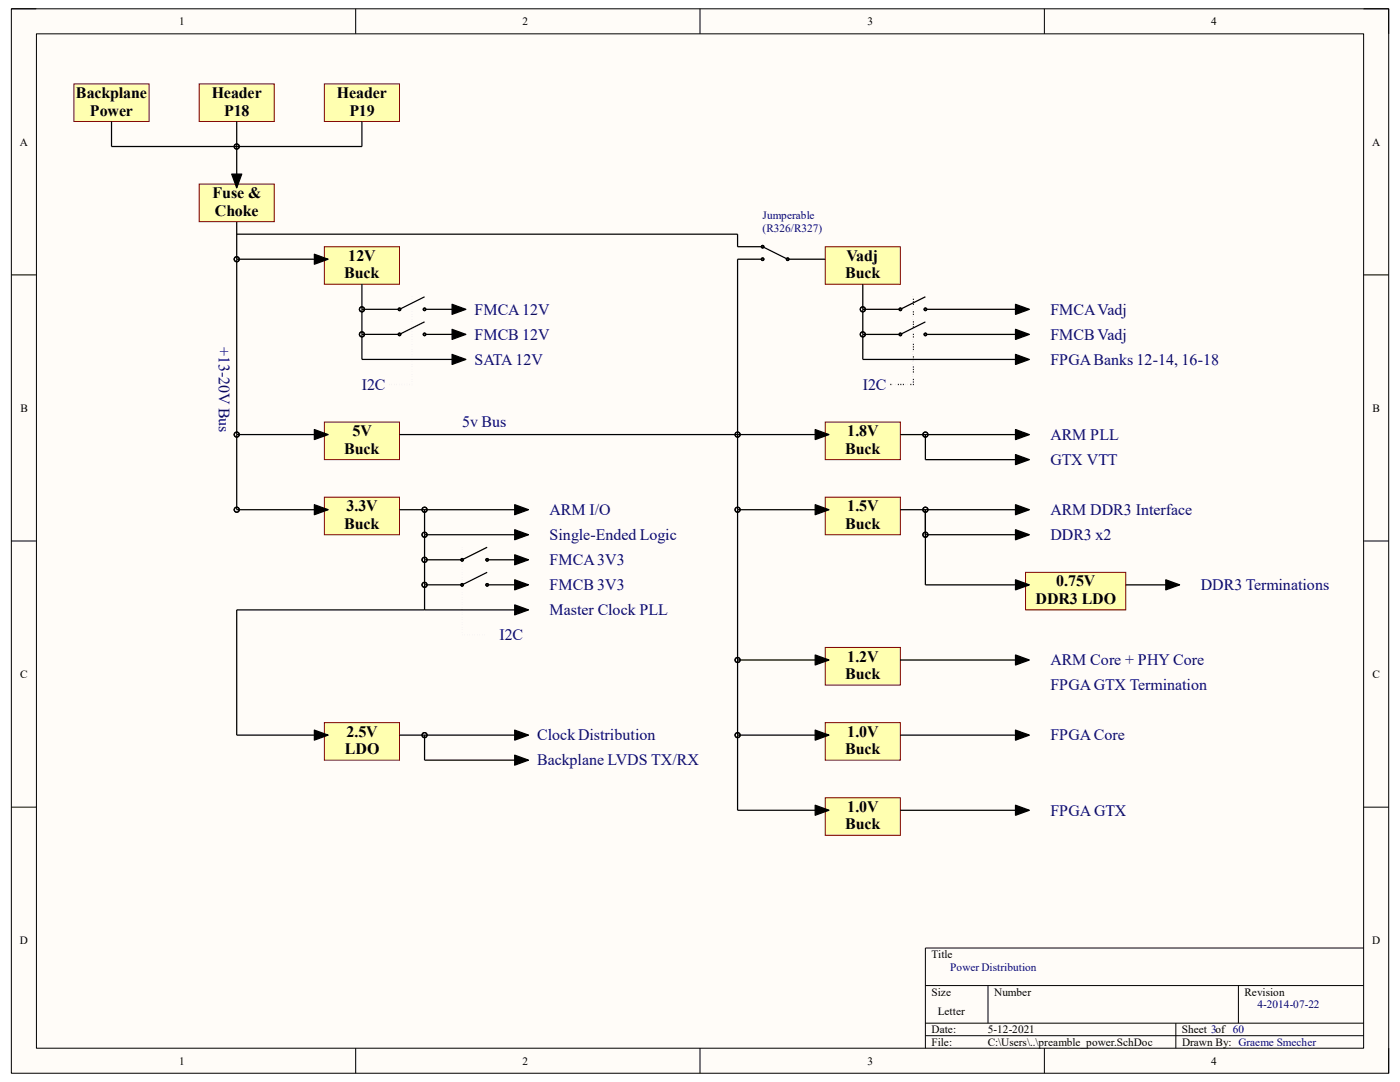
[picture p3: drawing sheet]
<svg xmlns="http://www.w3.org/2000/svg" width="279mm" height="216mm" viewBox="0 0 279 216" stroke-linecap="round" stroke-linejoin="round" font-family="sans-serif">
<path d="M2.3 1.8h274.8v212.4h-274.8z" fill-rule="evenodd" fill="#fffcf8"/>
<path d="M2.3 1.8h274.8v212.4h-274.8z" fill="none" stroke="#000" stroke-width=".2"/>
<path d="M7.3 6.8h264.8v202.4h-264.8z" fill-rule="evenodd" fill="#fffcf8"/>
<g fill="none" stroke="#000" stroke-width=".2">
<path d="M2.3 1.8h5M7.3 6.8h264.8v202.4h-264.8zM71 1.8v4.9M139.7 1.8v4.9M208.4 1.8v5M272.1 1.8h5v5M2.3 54.9h5M272.1 54.9h5M2.3 107.9h5M272.1 107.9h5M2.3 161.1h5M272.1 161.1h5"/>
<path d="M184.7 196.7h87.4M197.2 196.7v7.5M247.2 196.7v7.5M272.1 189.2h-87.4v20M71 209.2v5M139.7 209.2v5M184.7 204.2h87.4M184.7 206.7h87.4M208.4 209.2v5M234.7 204.2v5M277.1 209.2v5"/>
</g>
<path d="M64.7 16.7h15v7.5h-15z" fill-rule="evenodd" fill="#ffffb0"/>
<path d="M64.7 16.7h15v7.5h-15z" fill="none" stroke="#800000" stroke-width=".2"/>
<path d="M39.7 16.7h15v7.5h-15z" fill-rule="evenodd" fill="#ffffb0"/>
<path d="M39.7 16.7h15v7.5h-15z" fill="none" stroke="#800000" stroke-width=".2"/>
<path d="M14.8 16.7h15v7.5h-15z" fill-rule="evenodd" fill="#ffffb0"/>
<path d="M14.8 16.7h15v7.5h-15z" fill="none" stroke="#800000" stroke-width=".2"/>
<path d="M22.3 24.2v5h49.9v-5M47.2 24.2v5" fill="none" stroke="#000" stroke-width=".25"/>
<path d="M64.7 49.2h15v7.5h-15z" fill-rule="evenodd" fill="#ffffb0"/>
<path d="M64.7 49.2h15v7.5h-15z" fill="none" stroke="#800000" stroke-width=".2"/>
<path d="M64.7 84.2h15v7.5h-15z" fill-rule="evenodd" fill="#ffffb0"/>
<path d="M64.7 84.2h15v7.5h-15z" fill="none" stroke="#800000" stroke-width=".2"/>
<path d="M64.7 144.2h15v7.5h-15z" fill-rule="evenodd" fill="#ffffb0"/>
<path d="M64.7 144.2h15v7.5h-15z" fill="none" stroke="#800000" stroke-width=".2"/>
<path d="M64.7 99.2h15v7.5h-15z" fill-rule="evenodd" fill="#ffffb0"/>
<path d="M64.7 99.2h15v7.5h-15z" fill="none" stroke="#800000" stroke-width=".2"/>
<g fill="none" stroke="#000" stroke-width=".25">
<path d="M72.2 56.7v15h20M82.2 59.2h.1M82.2 59.7h.1M84.7 59.2l-5 2.5h-7.5M77.7 76.7h.1M78.2 76.7h.1M78.7 76.7h.1M79.2 76.7h.1M79.7 76.7h.1M80.2 76.7h.1M80.7 76.7h.1M81.2 76.7h.1"/>
<path d="M81.7 76.7h.1M82.2 76.7h.1M82.2 60.2h.1M82.2 60.7h.1M82.2 61.2h.1M82.2 61.7h.1M82.2 62.2h.1M82.2 62.7h.1M82.2 63.2h.1M82.2 63.7h.1M82.2 64.2h.1M82.2 64.7h.1"/>
<path d="M82.2 65.2h.1M82.2 65.7h.1M82.2 66.2h.1M82.2 66.7h.1M82.2 67.2h.1M82.2 67.7h.1M82.2 68.2h.1M82.2 68.7h.1M82.2 69.2h.1M82.2 69.7h.1M82.2 70.2h.1M82.2 70.7h.1"/>
<path d="M82.2 71.2h.1M82.2 71.7h.1M82.2 72.2h.1M82.2 72.7h.1M82.2 73.2h.1M82.2 73.7h.1M82.2 74.2h.1M82.2 74.7h.1M82.2 75.2h.1M82.2 75.7h.1M82.2 76.2h.1M84.7 64.2l-5 2.5h-7.5"/>
<path d="M84.7 61.7h7.5M84.7 66.7h7.5M90.2 70.7l2.8 1-2.8 1zM90.2 60.7l2.8 1-2.8 1zM90.2 65.7l2.8 1-2.8 1z"/>
<circle cx="79.7" cy="66.7" r=".25"/>
<circle cx="79.7" cy="61.7" r=".25"/>
<circle cx="84.7" cy="66.7" r=".25"/>
<circle cx="84.7" cy="61.7" r=".25"/>
</g>
<path d="M90.2 70.7l2.8 1-2.8 1zM90.2 60.7l2.8 1-2.8 1zM90.2 65.7l2.8 1-2.8 1z" fill="#000"/>
<path d="M164.7 49.2h15v7.5h-15z" fill-rule="evenodd" fill="#ffffb0"/>
<path d="M164.7 49.2h15v7.5h-15z" fill="none" stroke="#800000" stroke-width=".2"/>
<g fill="none" stroke="#000" stroke-width=".25">
<path d="M47.2 44.2v57.5h17.5M47.2 51.7h17.5M62.7 50.7l2.8 1-2.8 1zM172.2 56.7v15M182.2 59.7h.1M182.2 59.2h.1M184.7 59.2l-5 2.5h-7.5M172.2 71.7h32.5M177.7 76.7h.1M178.2 76.7h.1M178.7 76.7h.1M179.2 76.7h.1"/>
<path d="M179.7 76.7h.1M180.2 76.7h.1M180.7 76.7h.1M181.2 76.7h.1M181.7 76.7h.1M182.2 60.2h.1M182.2 60.7h.1M182.2 62.2h.1M182.2 62.7h.1M182.2 64.2h.1M182.2 64.7h.1M182.2 65.2h.1"/>
<path d="M182.2 66.7h.1M182.2 67.2h.1M182.2 68.7h.1M182.2 69.2h.1M182.2 69.7h.1M182.2 71.2h.1M182.2 71.7h.1M182.2 73.2h.1M182.2 73.7h.1M182.2 74.2h.1M182.2 75.7h.1M182.2 76.2h.1"/>
<path d="M182.2 76.7h.1M182.2 61.2h.1M182.2 61.7h.1M182.2 63.2h.1M182.2 63.7h.1M182.2 65.7h.1M182.2 66.2h.1M182.2 67.7h.1M182.2 68.2h.1M182.2 70.2h.1M182.2 70.7h.1M182.2 72.2h.1"/>
<path d="M182.2 72.7h.1M182.2 74.7h.1M182.2 75.2h.1M184.7 61.7h20M184.7 64.2l-5 2.5h-7.5M184.7 66.7h20M202.7 70.7l2.7 1-2.7 1zM202.7 60.7l2.7 1-2.7 1zM202.7 65.7l2.7 1-2.7 1zM47.2 86.7h17.5M62.7 85.7l2.8 1-2.8 1zM62.7 100.7l2.8 1-2.8 1z"/>
<path d="M84.7 121.7h-37.5v25h17.5M62.7 145.7l2.8 1-2.8 1z"/>
<circle cx="179.7" cy="61.7" r=".25"/>
<circle cx="179.7" cy="66.7" r=".25"/>
<circle cx="184.7" cy="61.7" r=".25"/>
<circle cx="184.7" cy="66.7" r=".25"/>
</g>
<path d="M62.7 50.7l2.8 1-2.8 1zM202.7 70.7l2.7 1-2.7 1zM202.7 60.7l2.7 1-2.7 1zM202.7 65.7l2.7 1-2.7 1zM62.7 85.7l2.8 1-2.8 1zM62.7 100.7l2.8 1-2.8 1zM62.7 145.7l2.8 1-2.8 1z" fill="#000"/>
<path d="M164.7 84.2h15v7.5h-15z" fill-rule="evenodd" fill="#ffffb0"/>
<path d="M164.7 84.2h15v7.5h-15z" fill="none" stroke="#800000" stroke-width=".2"/>
<path d="M164.7 129.2h15v7.5h-15z" fill-rule="evenodd" fill="#ffffb0"/>
<path d="M164.7 129.2h15v7.5h-15z" fill="none" stroke="#800000" stroke-width=".2"/>
<path d="M164.7 99.2h15v7.5h-15z" fill-rule="evenodd" fill="#ffffb0"/>
<path d="M164.7 99.2h15v7.5h-15z" fill="none" stroke="#800000" stroke-width=".2"/>
<path d="M147.2 86.7v45h17.5M147.2 101.7h17.5M162.7 100.7l2.7 1-2.7 1zM162.7 130.7l2.7 1-2.7 1z" fill="none" stroke="#000" stroke-width=".25"/>
<path d="M162.7 100.7l2.7 1-2.7 1zM162.7 130.7l2.7 1-2.7 1z" fill="#000"/>
<path d="M164.7 144.2h15v7.5h-15z" fill-rule="evenodd" fill="#ffffb0"/>
<path d="M164.7 144.2h15v7.5h-15z" fill="none" stroke="#800000" stroke-width=".2"/>
<path d="M164.7 159.2h15v7.5h-15z" fill-rule="evenodd" fill="#ffffb0"/>
<path d="M164.7 159.2h15v7.5h-15z" fill="none" stroke="#800000" stroke-width=".2"/>
<g fill="none" stroke="#000" stroke-width=".25">
<path d="M147.2 86.7h17.5M162.7 85.7l2.7 1-2.7 1zM179.7 86.7h25M202.7 85.7l2.7 1-2.7 1zM179.7 101.7h25M202.7 100.7l2.7 1-2.7 1zM147.2 131.7v30h17.5M179.7 131.7h25M202.7 130.7l2.7 1-2.7 1zM147.2 146.7h17.5M162.7 145.7l2.7 1-2.7 1zM179.7 146.7h25"/>
<path d="M202.7 145.7l2.7 1-2.7 1zM162.7 160.7l2.7 1-2.7 1zM179.7 161.7h25M202.7 160.7l2.7 1-2.7 1z"/>
</g>
<path d="M162.7 85.7l2.7 1-2.7 1zM202.7 85.7l2.7 1-2.7 1zM202.7 100.7l2.7 1-2.7 1zM202.7 130.7l2.7 1-2.7 1zM162.7 145.7l2.7 1-2.7 1zM202.7 145.7l2.7 1-2.7 1zM162.7 160.7l2.7 1-2.7 1zM202.7 160.7l2.7 1-2.7 1z" fill="#000"/>
<path d="M204.7 114.2h20v7.5h-20z" fill-rule="evenodd" fill="#ffffb0"/>
<path d="M204.7 114.2h20v7.5h-20z" fill="none" stroke="#800000" stroke-width=".2"/>
<g fill="none" stroke="#000" stroke-width=".25">
<path d="M79.7 101.7h25M102.7 100.7l2.8 1-2.8 1zM184.7 101.7v15h20M202.7 115.7l2.7 1-2.7 1zM224.7 116.7h10M232.7 115.7l2.7 1-2.7 1zM79.7 146.7h25M102.7 145.7l2.8 1-2.8 1z"/>
<circle cx="47.2" cy="29.2" r=".5"/>
<circle cx="47.2" cy="51.7" r=".5"/>
<circle cx="47.2" cy="86.7" r=".5"/>
<circle cx="147.2" cy="86.7" r=".5"/>
<circle cx="47.2" cy="101.7" r=".5"/>
<circle cx="147.2" cy="101.7" r=".5"/>
<circle cx="147.2" cy="131.7" r=".5"/>
<circle cx="147.2" cy="146.7" r=".5"/>
</g>
<path d="M102.7 100.7l2.8 1-2.8 1zM202.7 115.7l2.7 1-2.7 1zM232.7 115.7l2.7 1-2.7 1zM102.7 145.7l2.8 1-2.8 1z" fill="#000"/>
<path d="M39.7 36.7h15v7.5h-15z" fill-rule="evenodd" fill="#ffffb0"/>
<path d="M39.7 36.7h15v7.5h-15z" fill="none" stroke="#800000" stroke-width=".2"/>
<g fill="none" stroke="#000" stroke-width=".25">
<path d="M46.2 34.7h2l-1 2.8zM47.2 29.2v7.5M47.2 46.7h100v2.5h5l5 2.5h7.5M152.2 51.7h-5v35h-67.5M184.7 86.7v5h20M202.7 90.7l2.7 1-2.7 1zM84.7 101.7v20h20M84.7 111.7h7.5M84.7 106.7h20M84.7 116.7h7.5M92.2 109.2h.1M92.2 109.7h.1"/>
<path d="M92.2 110.2h.1M92.2 110.7h.1M92.2 111.2h.1M92.2 111.7h.1M92.2 112.2h.1M92.2 112.7h.1M92.2 113.2h.1M92.2 113.7h.1M92.2 114.2h.1M92.2 114.7h.1M92.2 115.2h.1M92.2 115.7h.1"/>
<path d="M92.2 116.2h.1M92.2 116.7h.1M92.2 117.2h.1M92.2 117.7h.1M92.2 118.2h.1M92.2 118.7h.1M92.2 119.2h.1M92.2 119.7h.1M97.2 111.7h7.5M97.2 109.2l-5 2.5M97.2 116.7h7.5M97.2 114.2l-5 2.5"/>
<path d="M102.7 105.7l2.8 1-2.8 1zM102.7 110.7l2.8 1-2.8 1zM102.7 115.7l2.8 1-2.8 1zM184.7 101.7v5h20M202.7 105.7l2.7 1-2.7 1zM92.2 120.2h.1M92.2 120.7h.1M92.2 121.2h.1M92.2 121.7h.1M92.2 122.2h.1M92.2 122.7h.1M92.2 123.2h.1"/>
<path d="M92.2 123.7h.1M92.2 124.2h.1M92.2 124.7h.1M92.2 125.2h.1M92.2 125.7h.1M92.2 126.2h.1M92.2 126.7h.1M92.7 126.7h.1M93.2 126.7h.1M93.7 126.7h.1M94.2 126.7h.1M94.7 126.7h.1"/>
<path d="M95.2 126.7h.1M95.7 126.7h.1M96.2 126.7h.1M96.7 126.7h.1M102.7 120.7l2.8 1-2.8 1zM84.7 146.7v5h20M102.7 150.7l2.8 1-2.8 1z"/>
<circle cx="152.2" cy="51.7" r=".25"/>
<circle cx="152.2" cy="49.2" r=".25"/>
<circle cx="157.2" cy="51.7" r=".25"/>
<circle cx="72.2" cy="66.7" r=".5"/>
<circle cx="72.2" cy="61.7" r=".5"/>
<circle cx="172.2" cy="61.7" r=".5"/>
<circle cx="172.2" cy="66.7" r=".5"/>
<circle cx="184.7" cy="86.7" r=".5"/>
<circle cx="84.7" cy="106.7" r=".5"/>
<circle cx="84.7" cy="116.7" r=".5"/>
<circle cx="84.7" cy="111.7" r=".5"/>
<circle cx="84.7" cy="101.7" r=".5"/>
<circle cx="92.2" cy="116.7" r=".25"/>
<circle cx="92.2" cy="111.7" r=".25"/>
<circle cx="97.2" cy="111.7" r=".25"/>
<circle cx="97.2" cy="116.7" r=".25"/>
<circle cx="184.7" cy="106.7" r=".5"/>
<circle cx="184.7" cy="101.7" r=".5"/>
<circle cx="84.7" cy="146.7" r=".5"/>
</g>
<path d="M46.2 34.7h2l-1 2.8zM202.7 90.7l2.7 1-2.7 1zM102.7 105.7l2.8 1-2.8 1zM102.7 110.7l2.8 1-2.8 1zM102.7 115.7l2.8 1-2.8 1zM202.7 105.7l2.7 1-2.7 1zM102.7 120.7l2.8 1-2.8 1zM102.7 150.7l2.8 1-2.8 1z" fill="#000"/>
<g font-size="3.2">
<text x="15.2" y="19.6">Backplane</text>
<text x="17.9" y="23.1">Power</text>
<text x="42.2" y="19.6">Header</text>
<text x="44.7" y="23.1">P18</text>
<text x="67.2" y="19.6">Header</text>
<text x="69.7" y="23.1">P19</text>
<text x="42.4" y="39.5">Fuse &amp;</text>
<text x="42.9" y="43.1">Choke</text>
<text x="69.5" y="52">12V</text>
<text x="169" y="52">Vadj</text>
<text x="68.7" y="55.5">Buck</text>
<text x="168.7" y="55.5">Buck</text>
<text x="70.3" y="87">5V</text>
<text x="169.1" y="87">1.8V</text>
<text x="68.7" y="90.5">Buck</text>
<text x="168.7" y="90.5">Buck</text>
<text x="68.7" y="105.5">Buck</text>
<text x="69.1" y="102">3.3V</text>
<text x="168.7" y="105.5">Buck</text>
<text x="169.1" y="102">1.5V</text>
<text x="210.8" y="117">0.75V</text>
<text x="206.7" y="120.5">DDR3 LDO</text>
<text x="169.1" y="132">1.2V</text>
<text x="168.7" y="135.5">Buck</text>
<text x="69.1" y="147">2.5V</text>
<text x="169.1" y="147">1.0V</text>
<text x="68.8" y="150.5">LDO</text>
<text x="168.7" y="150.5">Buck</text>
<text x="168.7" y="165.5">Buck</text>
<text x="169.1" y="162">1.0V</text>
</g>
<g font-size="3.2" fill="#000080">
<text x="94.7" y="62.8">FMCA 12V</text>
<text x="209.6" y="62.8">FMCA Vadj</text>
<text x="43.7" y="69.2" transform="rotate(90 43.7 69.2)">+13-20V Bus</text>
<text x="94.7" y="67.8">FMCB 12V</text>
<text x="209.6" y="67.8">FMCB Vadj</text>
<text x="72.2" y="77.8">I2C</text>
<text x="94.7" y="72.8">SATA 12V</text>
<text x="172.2" y="77.8">I2C</text>
<text x="209.6" y="72.8">FPGA Banks 12-14, 16-18</text>
<text x="92.2" y="85.3">5v Bus</text>
<text x="209.6" y="87.8">ARM PLL</text>
<text x="209.6" y="92.8">GTX VTT</text>
<text x="109.7" y="107.8">Single-Ended Logic</text>
<text x="109.7" y="102.8">ARM I/O</text>
<text x="209.6" y="102.8">ARM DDR3 Interface</text>
<text x="209.6" y="107.8">DDR3 x2</text>
<text x="109.7" y="112.8">FMCA 3V3</text>
<text x="109.7" y="117.8">FMCB 3V3</text>
<text x="239.6" y="117.8">DDR3 Terminations</text>
<text x="109.7" y="122.8">Master Clock PLL</text>
<text x="99.7" y="127.8">I2C</text>
<text x="209.6" y="132.8">ARM Core + PHY Core</text>
<text x="209.6" y="137.8">FPGA GTX Termination</text>
<text x="107.2" y="147.7">Clock Distribution</text>
<text x="209.6" y="147.7">FPGA Core</text>
<text x="107.2" y="152.7">Backplane LVDS TX/RX</text>
<text x="209.6" y="162.7">FPGA GTX</text>
</g>
<g font-size="2.2">
<text x="35.7" y="5">1</text>
<text x="104.3" y="5">2</text>
<text x="173.1" y="5">3</text>
<text x="241.7" y="5">4</text>
<text x="3.9" y="29.1">A</text>
<text x="273.8" y="29.1">A</text>
<text x="4.1" y="82.2">B</text>
<text x="273.9" y="82.2">B</text>
<text x="4" y="135.3">C</text>
<text x="273.9" y="135.3">C</text>
<text x="4" y="188.4">D</text>
<text x="185.9" y="191.2">Title</text>
<text x="273.9" y="188.4">D</text>
<text x="185.9" y="198.7">Size</text>
<text x="187.2" y="202.4">Letter</text>
<text x="198.4" y="198.7">Number</text>
<text x="248.4" y="198.7">Revision</text>
<text x="185.9" y="206.2">Date:</text>
<text x="185.9" y="208.7">File:</text>
<text x="197.1" y="208.7">C:\Users\..\preamble_power.SchDoc</text>
<text x="197.1" y="206.2">5-12-2021</text>
<text x="235.9" y="206.2">Sheet 3of 60</text>
<text x="235.9" y="208.7">Drawn By: Graeme Smecher</text>
<text x="35.7" y="212.4">1</text>
<text x="104.3" y="212.4">2</text>
<text x="173.1" y="212.4">3</text>
<text x="241.7" y="212.4">4</text>
</g>
<g font-size="2.2" fill="#000080">
<text x="152.2" y="46.2">(R326/R327)</text>
<text x="152.2" y="43.7">Jumperable</text>
<text x="189.7" y="193.7">Power Distribution</text>
<text x="251" y="201.2">4-2014-07-22</text>
</g>
</svg>
